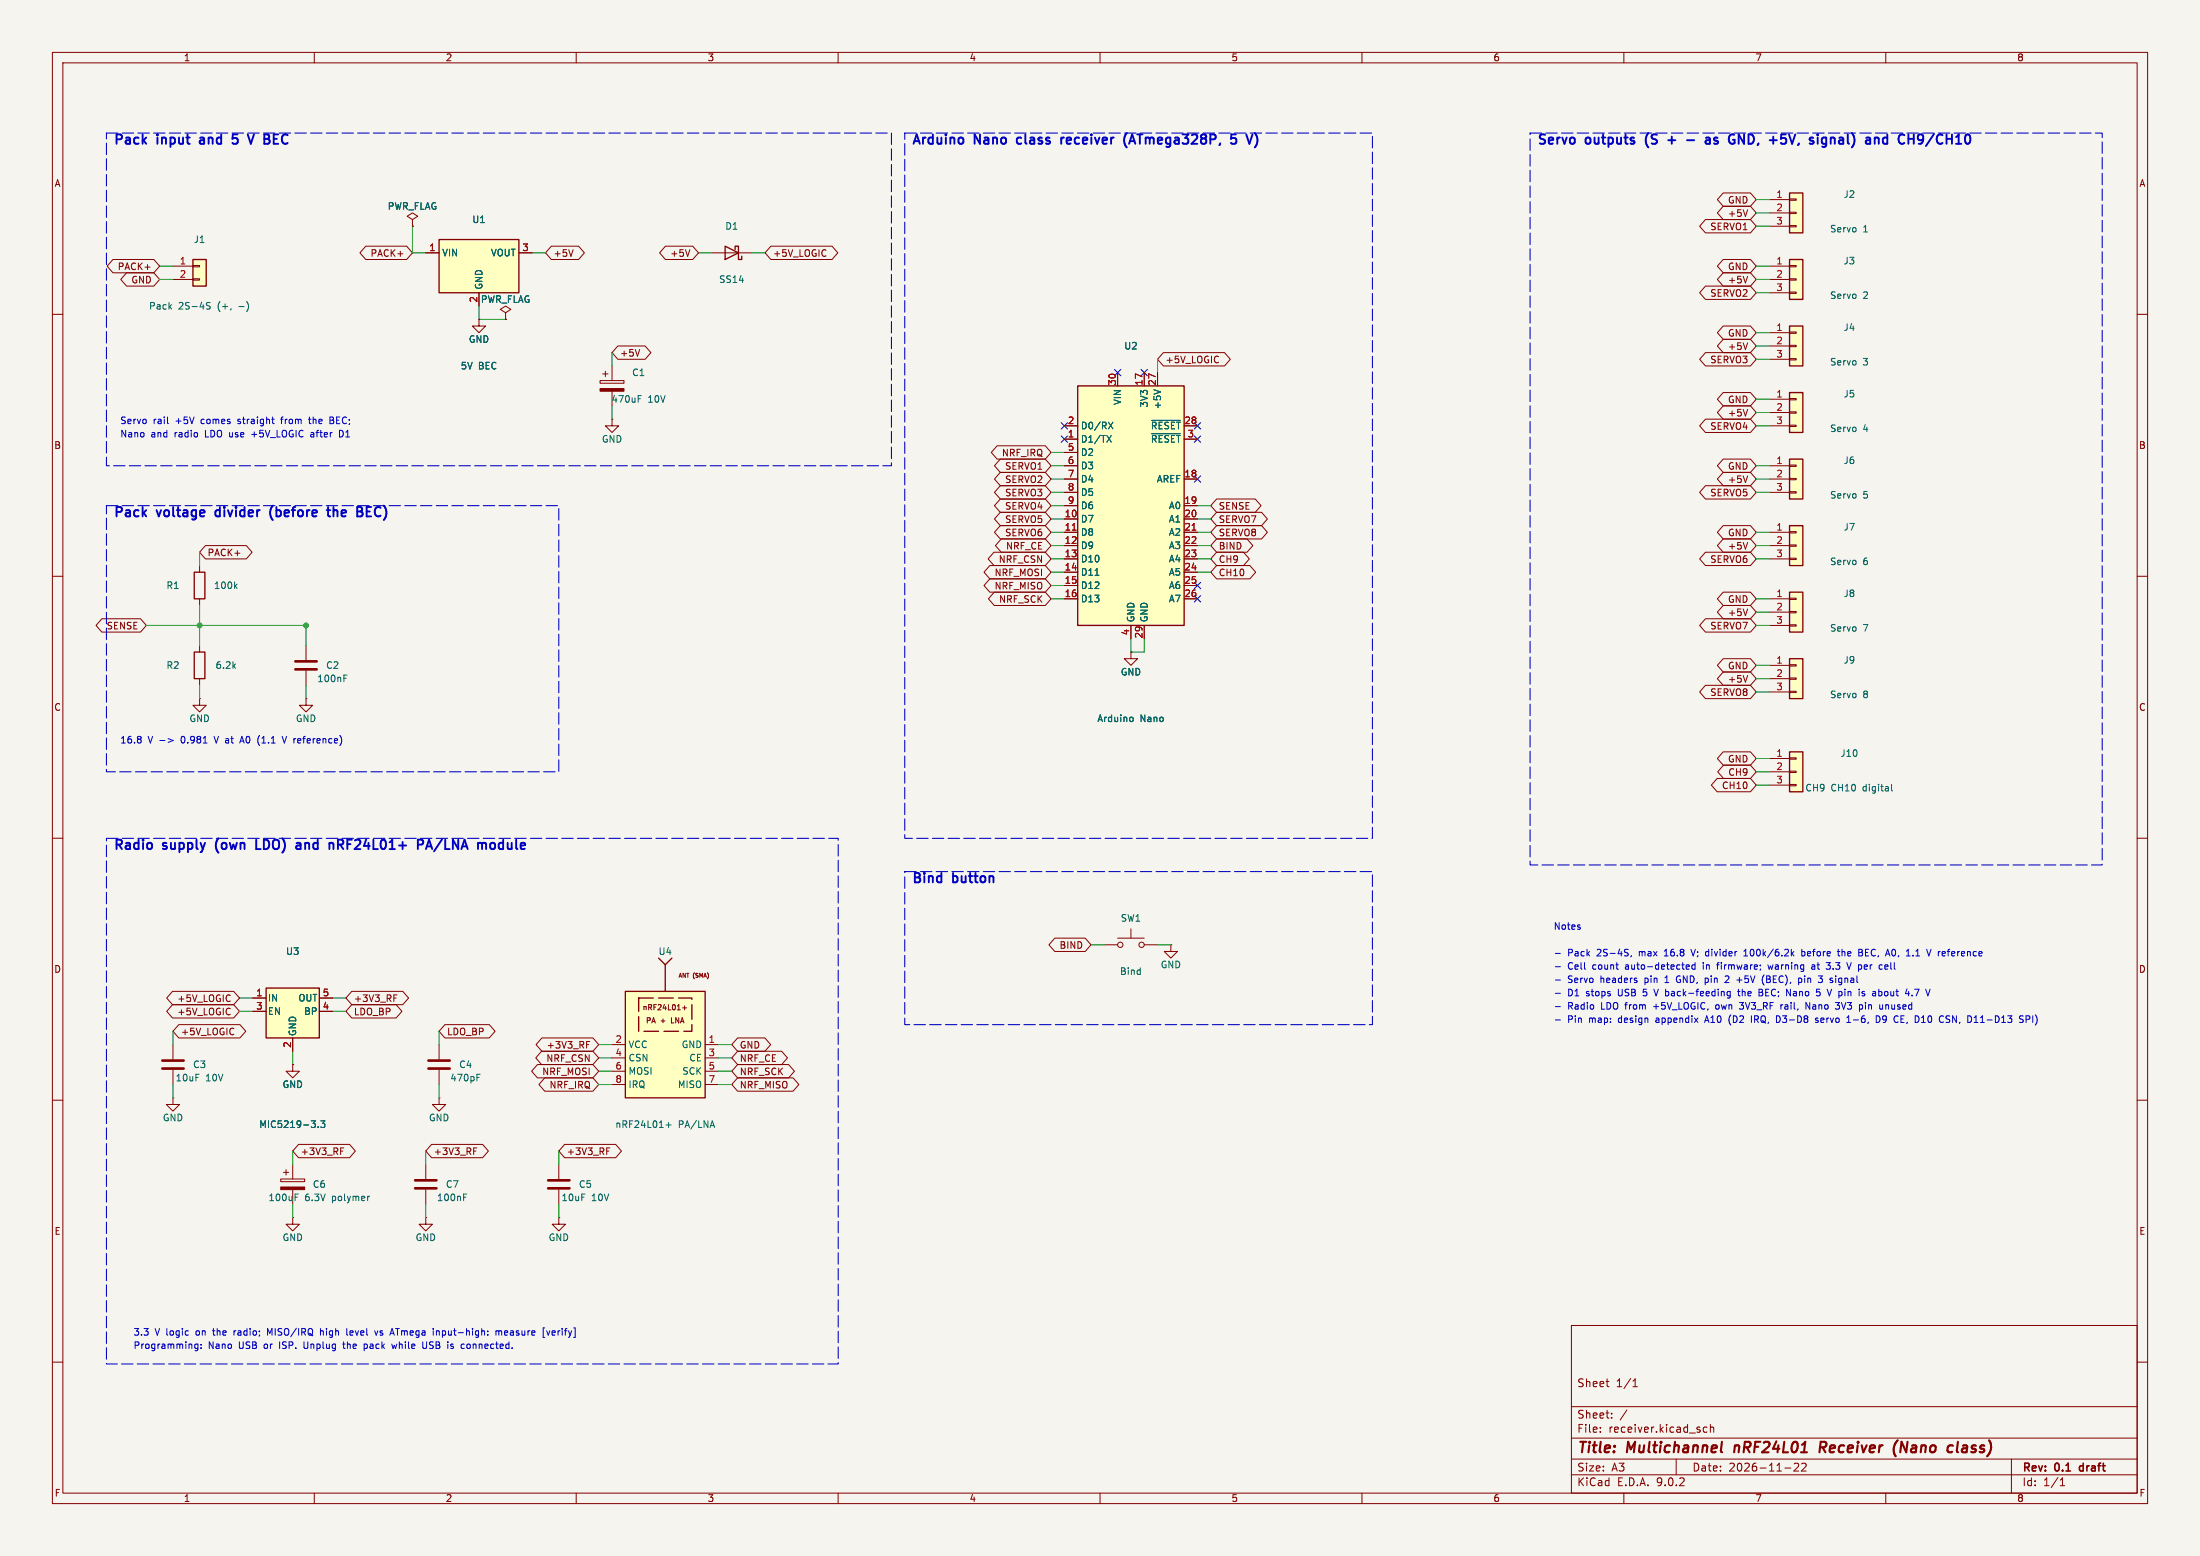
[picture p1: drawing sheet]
<svg xmlns="http://www.w3.org/2000/svg" width="420mm" height="297mm" viewBox="0 0 420 297" stroke-linecap="round" stroke-linejoin="round" font-family="sans-serif">
<path d="M0 0h420v297h-420z" fill="#f5f4ef" stroke="#f5f4ef" stroke-width=".19"/>
<g fill="none" stroke="#840000" stroke-width=".19">
<path d="M10 10h400v277h-400zM12 12h396v273h-396zM60 10v2M110 10v2M160 10v2M210 10v2M260 10v2M310 10v2M360 10v2M78.7 41.9l1.1-.6-1.1-.7-1 .7 1 .6v1.3M78.7 43.2h.1M10 60h2"/>
<path d="M408 60h2M116.8 80v1.3h1.3l-1.3 1.3-1.2-1.3h1.2M116.8 80h.1M10 110h2M408 110h2M10 160h2M408 160h2M10 210h2M408 210h2M300 253h108v32h-108zM10 260h2M300 278.5h108"/>
<path d="M300 274.5h108M300 268.5h108M305.5 273.2v.2M305.5 272.5v.1M306.6 263.7h.6M307 264.7h.2M307.7 270.5v.2M307.7 269.8v.1M310.6 269.1l-1.3 1.9M311.7 264.7h.9M311.7 263.6l.5-.4v1.5M320 278.5v3"/>
<path d="M325.9 272.5l-.5-.1-.2 .3 .1 .6h.6M326.5 272.5l.2-.1 .4 .1 .1 .9M326.5 271.9v1.5M342.5 279.4l.6-.1 .2 .1 .1 .3-1 1.1h1M343.9 279.4l.6-.1 .2 .1 .1 .3-.9 1.1h.9M384 278.5v6.5M408 260h2M60 285v2M110 285v2M160 285v2M210 285v2M260 285v2"/>
<path d="M300 281.5h108M310 285v2M340.7 280.2h1.2M360 285v2M393.3 283.6h.9M393.3 282.5l.4-.4v1.5"/>
</g>
<path d="M397 279.9v.7" fill="none" stroke="#840000" stroke-width=".3"/>
<path d="M331.2 275.9l-.2 1.3M347.9 276.3l.6 .9M348.3 275.2h-.7l-.3 2M348.4 276.2l-.9 .1M361.8 277.9l.1 .1M362.3 274.9l-.5 .6M362.8 277.2l.2-2 .9 2M373.8 275.2l-.2 1.7 .2 .3" fill="none" stroke="#840000" stroke-width=".4"/>
<path d="M83.8 45.7h15.3v10.2h-15.3z" fill="#ffffc2"/>
<path d="M83.8 45.7h15.3v10.2h-15.3zM37.1 124.5h2v5h-2z" fill="none" stroke="#840000" stroke-width=".25"/>
<g fill="none" stroke="#840000" stroke-width=".19">
<path d="M81.3 48.3h2.5M91.4 55.9v2.5M96.5 59.7l1-.6-1-.7-1 .7 1 .6v1.3M99.1 48.3h2.5M91.4 61v1.2h1.3l-1.3 1.3-1.2-1.3h1.2M91.4 61h.1M96.5 61h.1M114.6 72.6h4.5v.6h-4.5zM115.1 71.4h1M115.6 70.9v1M116.8 69.9v2.7M116.8 74.7v2.8"/>
<path d="M38.1 133.4v1.2h1.3l-1.3 1.3-1.3-1.3h1.3M38.1 133.4h.1M38.1 123.2v1.3M38.1 129.5v1.3M58.4 133.4v1.2h1.3l-1.3 1.3-1.3-1.3h1.3M58.4 133.4h.1M58.4 123.2v2.8M58.4 128v2.8"/>
</g>
<path d="M56.4 126.2h4.1M56.4 127.8h4.1" fill="none" stroke="#840000" stroke-width=".51"/>
<path d="M121.8 76.1h.5M121.8 75.5h.6M65.6 129.5h.5M65.6 128.8h.7" fill="none" stroke="#006464" stroke-width=".19"/>
<path d="M114.6 74.2h4.5v.5h-4.5z" fill="#840000" stroke="#840000" stroke-width=".19"/>
<path d="M341.6 125.7h2.6v7.7h-2.6z" fill="#ffffc2"/>
<path d="M341.6 125.7h2.6v7.7h-2.6z" fill="none" stroke="#840000" stroke-width=".25"/>
<path d="M337.8 127h3.8M337.8 129.5h3.8M337.8 132.1h3.8M341.6 126.9h1.3v.2h-1.3zM341.6 129.4h1.3v.3h-1.3zM341.6 132h1.3v.2h-1.3z" fill="none" stroke="#840000" stroke-width=".19"/>
<path d="M341.6 100.3h2.6v7.7h-2.6z" fill="#ffffc2"/>
<path d="M341.6 100.3h2.6v7.7h-2.6z" fill="none" stroke="#840000" stroke-width=".25"/>
<path d="M337.8 101.6h3.8M337.8 104.1h3.8M337.8 106.7h3.8M341.6 101.5h1.3v.2h-1.3zM341.6 104h1.3v.3h-1.3zM341.6 106.6h1.3v.2h-1.3z" fill="none" stroke="#840000" stroke-width=".19"/>
<path d="M341.6 113h2.6v7.7h-2.6z" fill="#ffffc2"/>
<path d="M341.6 113h2.6v7.7h-2.6z" fill="none" stroke="#840000" stroke-width=".25"/>
<path d="M337.8 114.3h3.8M337.8 116.8h3.8M337.8 119.4h3.8M341.6 114.2h1.3v.2h-1.3zM341.6 116.7h1.3v.3h-1.3zM341.6 119.3h1.3v.2h-1.3z" fill="none" stroke="#840000" stroke-width=".19"/>
<path d="M341.6 87.6h2.6v7.7h-2.6z" fill="#ffffc2"/>
<path d="M341.6 87.6h2.6v7.7h-2.6z" fill="none" stroke="#840000" stroke-width=".25"/>
<path d="M337.8 88.9h3.8M337.8 91.4h3.8M337.8 94h3.8M341.6 88.8h1.3v.2h-1.3zM341.6 91.3h1.3v.3h-1.3zM341.6 93.9h1.3v.2h-1.3z" fill="none" stroke="#840000" stroke-width=".19"/>
<path d="M341.6 74.9h2.6v7.7h-2.6z" fill="#ffffc2"/>
<path d="M341.6 74.9h2.6v7.7h-2.6z" fill="none" stroke="#840000" stroke-width=".25"/>
<path d="M337.8 76.2h3.8M337.8 78.7h3.8M341.6 76.1h1.3v.2h-1.3zM341.6 78.6h1.3v.3h-1.3zM337.8 81.3h3.8M341.6 81.2h1.3v.2h-1.3z" fill="none" stroke="#840000" stroke-width=".19"/>
<path d="M341.6 143.5h2.6v7.6h-2.6z" fill="#ffffc2"/>
<path d="M341.6 143.5h2.6v7.6h-2.6z" fill="none" stroke="#840000" stroke-width=".25"/>
<path d="M337.8 144.8h3.8M337.8 147.3h3.8M337.8 149.9h3.8M341.6 144.7h1.3v.2h-1.3zM341.6 147.2h1.3v.2h-1.3zM341.6 149.7h1.3v.3h-1.3z" fill="none" stroke="#840000" stroke-width=".19"/>
<path d="M361.1 149.7v1.1l.2 .2" fill="none" stroke="#006464" stroke-width=".19"/>
<path d="M205.7 73.7h20.4v45.7h-20.4z" fill="#ffffc2"/>
<path d="M205.7 73.7h20.4v45.7h-20.4z" fill="none" stroke="#840000" stroke-width=".25"/>
<g fill="none" stroke="#840000" stroke-width=".19">
<path d="M213.4 71.1v2.6M218.4 71.1v2.6M221 71.1v2.6M203.2 81.3h2.5M203.2 83.8h2.5M203.2 86.4h2.5M203.2 88.9h2.5M203.2 91.4h2.5M203.2 94h2.5M203.2 96.5h2.5M203.2 99.1h2.5M226.1 81.3h2.5"/>
<path d="M226.1 83.8h2.5M226.1 91.4h2.5M226.1 96.5h2.5M226.1 99.1h2.5M203.2 101.6h2.5M203.2 104.1h2.5M203.2 106.7h2.5M203.2 109.2h2.5M203.2 111.8h2.5M203.2 114.3h2.5M215.9 119.4v2.5M218.4 119.4v2.5"/>
<path d="M226.1 101.6h2.5M226.1 104.1h2.5M226.1 106.7h2.5M226.1 109.2h2.5M226.1 111.8h2.5M226.1 114.3h2.5M215.9 124.5v1.2h1.3l-1.3 1.3-1.3-1.3h1.3M215.9 124.5h.1"/>
</g>
<path d="M220.3 74.4l1.3 .4M211.3 83.1l.9 1.3M211.6 80.6l.9 1.3M212.2 83.1l-.9 1.3M212.5 80.6l-.9 1.3M219.8 80.2h5.5M219.8 82.8h5.5M209.1 109.8h.7M215.9 136.9l.3 .1 .1 .1v.5l-.4 .1" fill="none" stroke="#006464" stroke-width=".19"/>
<path d="M204.7 101.2h.7M227.6 101.2h.7" fill="none" stroke="#a90000" stroke-width=".19"/>
<path d="M341.6 36.8h2.6v7.7h-2.6z" fill="#ffffc2"/>
<path d="M341.6 36.8h2.6v7.7h-2.6z" fill="none" stroke="#840000" stroke-width=".25"/>
<path d="M337.8 38.1h3.8M341.6 38h1.3v.2h-1.3zM337.8 40.6h3.8M337.8 43.2h3.8M341.6 40.5h1.3v.3h-1.3zM341.6 43.1h1.3v.2h-1.3z" fill="none" stroke="#840000" stroke-width=".19"/>
<path d="M341.6 62.2h2.6v7.7h-2.6z" fill="#ffffc2"/>
<path d="M341.6 62.2h2.6v7.7h-2.6z" fill="none" stroke="#840000" stroke-width=".25"/>
<path d="M337.8 63.5h3.8M337.8 66h3.8M337.8 68.6h3.8M341.6 63.4h1.3v.2h-1.3zM341.6 65.9h1.3v.3h-1.3zM341.6 68.5h1.3v.2h-1.3z" fill="none" stroke="#840000" stroke-width=".19"/>
<path d="M341.6 49.5h2.6v7.7h-2.6z" fill="#ffffc2"/>
<path d="M138.4 47l2.6 1.3-2.6 1.2zM140.3 47.6v-.6h.7v2.5h.6v-.6M341.6 49.5h2.6v7.7h-2.6zM37.1 109.2h2v5.1h-2z" fill="none" stroke="#840000" stroke-width=".25"/>
<g fill="none" stroke="#840000" stroke-width=".19">
<path d="M135.9 48.3h7.6M337.8 50.8h3.8M337.8 53.3h3.8M337.8 55.9h3.8M341.6 50.7h1.3v.2h-1.3zM341.6 53.2h1.3v.3h-1.3zM341.6 55.8h1.3v.2h-1.3zM38.1 108v1.2M38.1 114.3v1.3M213.4 179.1h5M215.9 177.3v1.8M33 199.4v2.8"/>
<path d="M210.8 180.3h2.6M218.4 180.3h2.6M223.5 180.3v1.3h1.3l-1.3 1.3-1.3-1.3h1.3M223.5 180.3h.1M33 209.6v1.2h1.3l-1.3 1.3-1.3-1.3h1.3M33 209.6h.1M33 204.2v2.8M83.8 209.6v1.2h1.3l-1.3 1.3-1.3-1.3h1.3M83.8 209.6h.1"/>
<circle cx="213.9" cy="180.3" r=".51"/>
<circle cx="217.9" cy="180.3" r=".51"/>
</g>
<path d="M31 202.4h4.1M31 204h4.1" fill="none" stroke="#840000" stroke-width=".51"/>
<path d="M44.9 111.9l.4 .4M45.3 111.5l-.5 .5" fill="none" stroke="#006464" stroke-width=".19"/>
<path d="M50.8 188.6h10.2v9.5h-10.2z" fill="#ffffc2"/>
<path d="M50.8 188.6h10.2v9.5h-10.2z" fill="none" stroke="#840000" stroke-width=".25"/>
<path d="M48.3 190.5h2.5M48.3 193h2.5M55.9 198.1v2.6M61 190.5h2.5M61 193h2.5" fill="none" stroke="#840000" stroke-width=".19"/>
<path d="M59.4 213.9h.8l-.4 .5M60.1 214.5v.6M60.7 215.1v.1M61.2 213.9h.8l-.4 .5 .4 .1v.6l-.2 .1-.6-.1" fill="none" stroke="#006464" stroke-width=".19"/>
<path d="M119.4 189.2h15.2v20.4h-15.2z" fill="#ffffc2"/>
<path d="M119.4 189.2h15.2v20.4h-15.2zM125.7 182.9l1.3 1.3 1.3-1.3M127 184.2v5" fill="none" stroke="#840000" stroke-width=".25"/>
<path d="M121.9 190.5h10.2v6.4h-10.2z" fill="none" stroke="#840000" stroke-width=".25" stroke-dasharray="2.8 1"/>
<path d="M116.8 199.4h2.6M130.3 192.4h.8M130.7 192v.8M134.6 199.4h2.6M116.8 201.9h2.6M116.8 204.5h2.6M116.8 207h2.6M134.6 201.9h2.6M134.6 204.5h2.6M134.6 207h2.6M106.7 232.4v1.3h1.2l-1.2 1.2-1.3-1.2h1.3M106.7 232.4h.1" fill="none" stroke="#840000" stroke-width=".19"/>
<path d="M127.2 214.7h.9M127.6 214.2v1M136 213.9l.4 1.3" fill="none" stroke="#006464" stroke-width=".19"/>
<path d="M36.8 49.5h2.6v5.1h-2.6z" fill="#ffffc2"/>
<path d="M36.8 49.5h2.6v5.1h-2.6z" fill="none" stroke="#840000" stroke-width=".25"/>
<g fill="none" stroke="#840000" stroke-width=".19">
<path d="M329 39.4h5.2l1.1 1.2-1.1 1.3h-5.2l-1.1-1.3zM329 36.8h5.2l1.1 1.3-1.1 1.3h-5.2l-1.1-1.3zM21.6 49.5h7.8l1.1 1.3-1.1 1.3h-7.8l-1.1-1.3zM24.2 52.1h5.2l1.1 1.2-1.1 1.3h-5.2l-1.1-1.3zM33 50.8h3.8M33 53.3h3.8M36.8 50.7h1.3v.2h-1.3zM36.8 53.2h1.3v.3h-1.3zM69.8 47h7.8l1.1 1.3-1.1 1.2h-7.8l-1.1-1.2zM78.7 43.2h.1M81.3 48.3h2.5M91.4 55.9v2.5"/>
<path d="M99.1 48.3h2.5M105.3 47h5.2l1.1 1.3-1.1 1.2h-5.2l-1.2-1.2zM109.4 47.7l-.4 1.2M127 47h5.2l1.1 1.3-1.1 1.2h-5.2l-1.1-1.2zM131.7 47.7l-.4 1.2M147.2 47h11.6l1.1 1.3-1.1 1.2h-11.6l-1.2-1.2zM325.6 54.6h8.6l1.1 1.3-1.1 1.3h-8.6l-1.1-1.3zM325.6 41.9h8.6l1.1 1.3-1.1 1.3h-8.6l-1.1-1.3zM329 52.1h5.2l1.1 1.2-1.1 1.3h-5.2l-1.1-1.3zM329 49.5h5.2l1.1 1.3-1.1 1.3h-5.2l-1.1-1.3zM333.6 52.7l-.4 1.3M333.6 40l-.4 1.3"/>
<path d="M91.4 61h.1M96.5 61h.1M118 66h5.2l1.1 1.3-1.1 1.3h-5.2l-1.2-1.3zM122.1 66.7l-.4 1.3M213.4 71.1v2.6M218.4 71.1v2.6M221 71.1v2.6M222.1 67.3h11.7l1.1 1.3-1.1 1.3h-11.7l-1.1-1.3zM325.6 67.3h8.6l1.1 1.3-1.1 1.3h-8.6l-1.1-1.3zM329 77.5h5.2l1.1 1.2-1.1 1.3h-5.2l-1.1-1.3zM329 74.9h5.2l1.1 1.3-1.1 1.3h-5.2l-1.1-1.3zM329 64.8h5.2l1.1 1.2-1.1 1.3h-5.2l-1.1-1.3z"/>
<path d="M329 62.2h5.2l1.1 1.3-1.1 1.3h-5.2l-1.1-1.3zM333.6 78.1l-.4 1.3M333.6 65.4l-.4 1.3M190.4 85.1h9.1l1.2 1.3-1.2 1.2h-9.1l-1.2-1.2zM191 90.2h8.5l1.2 1.2-1.2 1.3h-8.5l-1.2-1.3zM191 97.8h8.5l1.2 1.3-1.2 1.2h-8.5l-1.2-1.2zM191 92.7h8.5l1.2 1.3-1.2 1.3h-8.5l-1.2-1.3zM191 95.2h8.5l1.2 1.3-1.2 1.3h-8.5l-1.2-1.3zM191 87.6h8.5l1.2 1.3-1.2 1.3h-8.5l-1.2-1.3zM203.2 81.3h2.5M203.2 83.8h2.5M203.2 86.4h2.5"/>
<path d="M203.2 88.9h2.5M203.2 91.4h2.5M203.2 94h2.5M203.2 96.5h2.5M203.2 99.1h2.5M226.1 81.3h2.5M226.1 83.8h2.5M226.1 91.4h2.5M226.1 96.5h2.5M226.1 99.1h2.5M232.3 97.8h8.5l1.2 1.3-1.2 1.2h-8.5l-1.2-1.2zM232.3 95.2h7.3l1.1 1.3-1.1 1.3h-7.3l-1.2-1.3z"/>
<path d="M325.6 80h8.6l1.1 1.3-1.1 1.3h-8.6l-1.1-1.3zM325.6 92.7h8.6l1.1 1.3-1.1 1.3h-8.6l-1.1-1.3zM329 87.6h5.2l1.1 1.3-1.1 1.3h-5.2l-1.1-1.3zM329 90.2h5.2l1.1 1.2-1.1 1.3h-5.2l-1.1-1.3zM333.6 90.8l-.4 1.3M19.4 118.1h7.4l1.1 1.3-1.1 1.3h-7.4l-1.1-1.3zM39.2 104.1h7.8l1.1 1.3-1.1 1.3h-7.8l-1.1-1.3zM189 110.5h10.5l1.2 1.3-1.2 1.2h-10.5l-1.1-1.2zM189 107.9h10.5l1.2 1.3-1.2 1.3h-10.5l-1.1-1.3zM189.7 105.4h9.8l1.2 1.3-1.2 1.3h-9.8l-1.1-1.3zM189.8 113h9.7l1.2 1.3-1.2 1.3h-9.7l-1.1-1.3zM191 100.3h8.5l1.2 1.3-1.2 1.3h-8.5l-1.2-1.3z"/>
<path d="M191.1 102.9h8.4l1.2 1.2-1.2 1.3h-8.4l-1.1-1.3zM203.2 101.6h2.5M203.2 104.1h2.5M203.2 106.7h2.5M203.2 109.2h2.5M203.2 111.8h2.5M203.2 114.3h2.5M215.9 119.4v2.5M218.4 119.4v2.5M226.1 101.6h2.5M226.1 104.1h2.5M226.1 106.7h2.5"/>
<path d="M226.1 109.2h2.5M226.1 111.8h2.5M226.1 114.3h2.5M232.3 107.9h6.3l1.1 1.3-1.1 1.3h-6.3l-1.2-1.3zM232.3 105.4h5.1l1.1 1.3-1.1 1.3h-5.1l-1.2-1.3zM232.3 102.9h5.8l1.1 1.2-1.1 1.3h-5.8l-1.2-1.3zM232.3 100.3h8.5l1.2 1.3-1.2 1.3h-8.5l-1.2-1.3zM325.6 105.4h8.6l1.1 1.3-1.1 1.3h-8.6l-1.1-1.3zM325.6 118.1h8.6l1.1 1.3-1.1 1.3h-8.6l-1.1-1.3zM329 100.3h5.2l1.1 1.3-1.1 1.3h-5.2l-1.1-1.3zM329 115.6h5.2l1.1 1.2-1.1 1.3h-5.2l-1.1-1.3zM329 113h5.2l1.1 1.3-1.1 1.3h-5.2l-1.1-1.3z"/>
<path d="M329 102.9h5.2l1.1 1.2-1.1 1.3h-5.2l-1.1-1.3zM333.6 116.2l-.4 1.3M333.6 103.5l-.4 1.3M215.9 124.5h.1M325.6 130.8h8.6l1.1 1.3-1.1 1.3h-8.6l-1.1-1.3zM329 128.3h5.2l1.1 1.2-1.1 1.3h-5.2l-1.1-1.3zM329 125.7h5.2l1.1 1.3-1.1 1.3h-5.2l-1.1-1.3zM333.6 128.9l-.4 1.3M327.8 148.6h6.4l1.1 1.3-1.1 1.2h-6.4l-1.1-1.2zM329 143.5h5.2l1.1 1.3-1.1 1.3h-5.2l-1.1-1.3zM329 146h5.2l1.1 1.3-1.1 1.3h-5.2l-1.1-1.3zM201.4 179.1h5.8l1.1 1.2-1.1 1.3h-5.8l-1.2-1.3z"/>
<path d="M32.9 191.8h11.7l1.1 1.2-1.1 1.3h-11.7l-1.1-1.3zM32.9 189.2h11.7l1.1 1.3-1.1 1.3h-11.7l-1.1-1.3zM34.1 195.6h11.7l1.1 1.3-1.1 1.2h-11.7l-1.1-1.2zM48.3 190.5h2.5M48.3 193h2.5M55.9 198.1v2.6M61 190.5h2.5M61 193h2.5M67.2 191.8h8.4l1.1 1.2-1.1 1.3h-8.4l-1.2-1.3zM67.2 189.2h9.7l1.1 1.3-1.1 1.3h-9.7l-1.2-1.3zM75.2 190.5h.4M75.2 189.9h.6"/>
<path d="M83.8 199.4v2.8M84.9 195.6h8.5l1.1 1.3-1.1 1.2h-8.5l-1.1-1.2zM103.4 198.1h9.8l1.1 1.3-1.1 1.3h-9.8l-1.1-1.3zM112 199.4h.4M112 198.8h.6M140.8 198.1h5.2l1.1 1.3-1.1 1.3h-5.2l-1.1-1.3zM55.9 203.2v1.3h1.2l-1.2 1.2-1.3-1.2h1.3M55.9 203.2h.1M57 218.4h9.7l1.1 1.3-1.1 1.3h-9.7l-1.1-1.3zM65 219.7h.5M65 219.1h.6M82.4 218.4h9.7l1.1 1.3-1.1 1.3h-9.7l-1.1-1.3z"/>
<path d="M83.8 204.2v2.8M90.4 219.7h.5M90.4 219.1h.6M102.6 203.2h10.6l1.1 1.3-1.1 1.2h-10.6l-1.1-1.2zM103.4 200.7h9.8l1.1 1.2-1.1 1.3h-9.8l-1.1-1.3zM104 205.7h9.2l1.1 1.3-1.1 1.3h-9.2l-1.1-1.3zM107.8 218.4h9.7l1.1 1.3-1.1 1.3h-9.7l-1.1-1.3zM115.8 219.7h.5M115.8 219.1h.6M140.8 205.7h10.6l1.1 1.3-1.1 1.3h-10.6l-1.1-1.3zM140.8 203.2h9.8l1.1 1.3-1.1 1.2h-9.8l-1.1-1.2zM140.8 200.7h8.4l1.1 1.2-1.1 1.3h-8.4l-1.1-1.3z"/>
<path d="M53.6 225h4.6v.6h-4.6zM54.1 223.8h1M54.6 223.3v1M55.9 232.4v1.3h1.2l-1.2 1.2-1.3-1.2h1.3M55.9 232.4h.1M55.9 222.2v2.8M55.9 227.1v2.8M81.3 232.4v1.3h1.2l-1.2 1.2-1.3-1.2h1.3M81.3 232.4h.1M81.3 222.2v2.8M81.3 227.1v2.8M106.7 222.2v2.8"/>
<path d="M106.7 227.1v2.8"/>
</g>
<g fill="none" stroke="#006464" stroke-width=".19">
<path d="M39.5 58.2l.5 .3 .1 .3-.2 .2-.5-.1M40.1 57.8l-.5-.1-.1 .2M220.3 74.4l1.3 .4M211.3 83.1l.9 1.3M211.6 80.6l.9 1.3M212.2 83.1l-.9 1.3M212.5 80.6l-.9 1.3M219.8 80.2h5.5M219.8 82.8h5.5M209.1 109.8h.7M215.9 136.9l.3 .1 .1 .1v.5l-.4 .1M59.4 213.9h.8l-.4 .5"/>
<path d="M60.1 214.5v.6M60.7 215.1v.1M61.2 213.9h.8l-.4 .5 .4 .1v.6l-.2 .1-.6-.1M91 205.7h.5M91 205h.7M56.3 228.5h.5M56.3 227.9h.6M70.5 228.3l-.2 .1M88.5 228.5h.4M88.5 227.9h.6"/>
</g>
<path d="M81.8 202.4h4.1M81.8 204h4.1M79.2 225.3h4.1M79.2 226.8h4.1M104.6 225.3h4.1M104.6 226.8h4.1" fill="none" stroke="#840000" stroke-width=".51"/>
<path d="M53.6 226.6h4.6v.5h-4.6z" fill="#840000" stroke="#840000" stroke-width=".19"/>
<g fill="none" stroke="#009600" stroke-width=".19">
<path d="M335.3 38.1h2.5M30.5 50.8h2.5M30.5 53.3h2.5M78.7 43.2v5.1h2.6M91.4 58.4v2.6h5.1M101.6 48.3h2.5M133.3 48.3h2.6M143.5 48.3h2.5M335.3 50.8h2.5M335.3 53.3h2.5M335.3 43.2h2.5M335.3 55.9h2.5"/>
<path d="M335.3 40.6h2.5M116.8 67.3v2.6M116.8 77.5v2.5M221 68.6v2.5M335.3 76.2h2.5M335.3 78.7h2.5M335.3 68.6h2.5M335.3 66h2.5M335.3 63.5h2.5M200.7 88.9h2.5M200.7 99.1h2.5M200.7 96.5h2.5"/>
<path d="M200.7 91.4h2.5M200.7 94h2.5M200.7 86.4h2.5M228.6 99.1h2.5M228.6 96.5h2.5M335.3 88.9h2.5M335.3 91.4h2.5M335.3 94h2.5M335.3 81.3h2.5M27.9 119.4h30.5v3.8M38.1 105.4v2.6M38.1 115.6v7.6"/>
<path d="M200.7 109.2h2.5M200.7 114.3h2.5M200.7 101.6h2.5M200.7 104.1h2.5M200.7 106.7h2.5M200.7 111.8h2.5M228.6 109.2h2.5M228.6 101.6h2.5M228.6 104.1h2.5M228.6 106.7h2.5M335.3 114.3h2.5M335.3 101.6h2.5"/>
<path d="M335.3 104.1h2.5M335.3 106.7h2.5M335.3 119.4h2.5M335.3 116.8h2.5M38.1 130.8v2.6M58.4 130.8v2.6M215.9 121.9v2.6h2.5v-2.6M335.3 132.1h2.5M335.3 129.5h2.5M335.3 127h2.5M335.3 149.9h2.5M335.3 147.3h2.5"/>
<path d="M335.3 144.8h2.5M33 196.9v2.5M45.7 193h2.6M45.7 190.5h2.6M63.5 193h2.5M63.5 190.5h2.5M83.8 196.9v2.5M114.3 199.4h2.5M137.2 199.4h2.5M208.3 180.3h2.5M221 180.3h2.5M33 207v2.6"/>
<path d="M55.9 200.7v2.5M55.9 219.7v2.5M81.3 219.7v2.5M83.8 207v2.6M106.7 219.7v2.5M114.3 204.5h2.5M114.3 207h2.5M114.3 201.9h2.5M137.2 204.5h2.5M137.2 207h2.5M137.2 201.9h2.5M55.9 229.9v2.5"/>
<path d="M81.3 229.9v2.5M106.7 229.9v2.5"/>
</g>
<g fill="none" stroke="#000084" stroke-width=".19">
<path d="M212.8 70.5l1.2 1.2M214 70.5l-1.2 1.2M217.8 70.5l1.2 1.2M219 70.5l-1.2 1.2M202.6 83.2l1.2 1.2M202.6 80.7l1.2 1.2M203.8 83.2l-1.2 1.2M203.8 80.7l-1.2 1.2M228 80.7l1.2 1.2M228 83.2l1.2 1.2M228 90.8l1.2 1.2M229.2 80.7l-1.2 1.2"/>
<path d="M229.2 83.2l-1.2 1.2M229.2 90.8l-1.2 1.2M228 111.2l1.2 1.2M228 113.7l1.2 1.2M229.2 111.2l-1.2 1.2M229.2 113.7l-1.2 1.2"/>
</g>
<g fill="none" stroke="#0000c2" stroke-width=".19">
<path d="M53.8 79.7l-.1 1.2M59.1 79.6v1.1l.3 .2M63.5 79.7l-.5-.1v1.3l.6-.1M32 80.8l.2 .1M48.1 82.9h.9M51.9 80h.5M52.2 80.9h.2M53.6 80h.4M58.9 80h.5M59.7 82.6h-.3M59.8 82.9h-.3l-.2 .2 .1 .2 .4 .1M63 80.2h.4"/>
<path d="M63.4 80.2l.2 .1M63.5 80.1l-.1 .1M65.4 82.3l-.6-.2v1.3l.6-.2M26.8 140.6l.2 .2-.2 .2M26.8 141.2l.2 .1-.2 .5M32.1 141l1 .3-1 .4M40.9 140.6l.4 1.2M45.9 141.5h.6M46.2 140.6l-.4 1.2M49.4 142.1l.2 .2M49.6 140.4l-.2 .2M53.9 140.6l.4 1.2 .4-1.2"/>
<path d="M301.6 177v.3M296.9 182h1M296.9 184.5h1M296.9 187.1h1M296.9 189.6h1M296.9 192.1h1M296.9 194.7h1M311.4 182.4l-.1 .2M315.7 188.8l.5 1.3M317.7 182.5h.8M317.8 181.5l-.1 .1M317.8 187.5h.8"/>
<path d="M318 186.6h-.2M320.3 186.3l-.3 .5 .3 .7M321.9 184.6l.6-.1-.1-.3h-.3l-.2 .1 .1 .6h.4M322.8 181.2l.4 1.3M323.6 184.2h-.4l-.2 .2 .1 .5h.5M323.6 183.7v1.3M325.5 194.8h.6M325.8 193.9l-.4 1.3M327.6 191.8l-.1 .2 .1 .6M327.7 184.2h.5M327.9 183.8v1.2M329.9 186.3h-.4l-.2 .1"/>
<path d="M330 186.8l-.7 .7h.8M330.3 189.2v1.1l-.2 .2-.3-.1M330.3 189.3l-.4-.1-.2 .3 .1 .5h.5M330.4 193.7a1.46 1.46 0 0 0 0 2M331.6 187.1h.9M331.7 189.2h.5M331.9 188.8v1.1l.3 .2M332.1 186.6v.9M332.1 191.4h.7l-.4 .4h.2M332.1 192.5l.5 .1M332.9 182.5h.7M332.9 181.6l.4-.4v1.3"/>
<path d="M334.4 193.9v1.3M335.8 188.8l.6 .1 .1 .3-.3 .2M335.8 189.4h.4M336.2 189.4l.3 .3v.3l-.7 .1M336.5 187.7l.3 .3M336.8 186.1l-.3 .4M337.3 186.9h.4M337.5 184.2l.2 .8 .3-.6M337.7 186.3h-.4v1.2h.4M339.4 193.9a.68 .68 0 0 1 .5 .6 .68 .68 0 0 1-.5 .7M340.3 191.8l-.3 .1M341.1 188.8l.7 1.3v-1.3"/>
<path d="M342.1 182l.4 .5M342.5 181.6l-.5 .5M343.5 186.7l.4 .1 .1 .1-.1 .5-.4 .1M344 181.7l.3-.1 .3 .3-.1 .5h-.5M344 181.2v1.3M344.5 186.3v.1M345.5 191.4v1.2l-.7-1.2v1.2M345.9 184.2h.5M346.5 184.5h-.5l-.2 .2 .2 .3 .5-.1M346.8 188.8h.6M347.1 194.4l-.3-.1-.2 .2v.2l.5 .1v.3h-.5M347.1 186.3h.8l-.4 .5"/>
<path d="M347.2 189.3l.3 .2v.3l-.3 .3M347.8 186.9v.5M348.6 183.7h.8l-.4 .5 .3 .1 .1 .2M349.4 184.8l-.2 .2h-.4M350.4 191.4h.8l-.5 .4 .4 .2 .1 .4-.3 .2h-.3M350.7 181.6h.5M350.9 181.2v1.1l.3 .2M351.7 181.2v1.3M351.8 181.6l-.1 .1M352.6 195.2h.7M353.4 183.7l-.4 1.3M355.3 181.2l.2 .2-.2 .4 .3 .2-.1 .3-.2 .2"/>
<path d="M355.9 189.7v.3M356.1 191.4v.1M358.2 193.9a.64 .64 0 0 1 .7 .6 .64 .64 0 0 1-.7 .7zM358.8 189.2l.4 .1 .1 .2-.1 .5-.4 .1M359.5 195.2h.3M359.6 193.9l-.2 .2v.3l.2 .3M360 191.8v.8M360.2 184.2l-.4 .1 .1 .6 .3 .1M360.4 191.8l-.4 .1M360.4 184.5l-.6 .1M361.5 181.2a.79 .79 0 0 0 0 1.3M362.9 194.5h.4"/>
<path d="M363.5 193.9h-.6v1.3h.6M365 190v.1M365.2 182.3v.2M365.5 188.8h.8l-.5 1.3M366.8 195.2h.8M367.1 194.1l.1-.2v1.3M371.6 194h.6M371.6 194.4l.6 .4M372.2 194.9l-.2 .3-.5-.1M376.9 195.2h.7M385.8 194.5l.3 .1 .1 .3-.2 .3h-.3M385.8 193.9l.4 .1"/>
<path d="M386.8 194.6l.6-.1 .1-.2v-.3l-.7-.1v1.3M37.8 256.5v1.1l-.3 .2h-.3M37.8 256.6l-.4-.1-.2 .3 .1 .5h.5M38.4 257.3v.1M38.4 256.6v.1M44.7 254v.9M44.9 254l-.2 .3M51.5 254.5l-.4-.9v1.3M58 256.1v1.1l.3 .2M61.2 253.6v1.3M61.2 254.1l.3-.1 .2 .2M65.4 256.5h.5"/>
<path d="M65.6 256.1v1.1l.3 .2M66.2 253.6v1.1l.2 .2M67 254l-.2 .2v.5l.2 .2M67.4 254.3l-.6 .1M69.5 256.6l.4-.1 .2 .2M69.5 256.5v1.3M70.1 257.3l-.2 .1-.4-.1M71.5 254l.3 .9 .3-.9M74.8 256.5l.2 .9 .3-.6 .2 .6 .3-.9M75.5 253.6h.7M80.7 256.1v1.1l.3 .2 .3-.1 .1-.1v-1.1M83.4 254.1h.4l.1 .8"/>
<path d="M86.2 257h.3l.1 .2-.4 .2M86.2 256.5l.3 .1M89.5 256.5l-.3 .1-.1 .2 .1 .5 .3 .1M94.7 254.1l.3-.1 .2 .2M94.7 254v.9M95.2 254.2l.2-.2 .3 .1 .1 .8M95.2 254.2v.7M104.4 254l.3 .9 .3-.9"/>
</g>
<g fill="none" stroke="#0000c2" stroke-width=".36">
<path d="M38.2 26.9v.5M44.4 27.3l.2 .2 .6-.1M45.3 25.7h-.8l-.1 .8 .2-.2 .6 .1M48.5 25.7l-.6 1.8M52.3 25.7h.8M52.3 27.5h.8M52.3 26.5h.6M194.2 26.4v.9M202.6 26.3v1.2M203.1 26.3h-.3l-.2 .3M215.1 25.4a2.06 2.06 0 0 0 0 2.7M215.7 26.9h.9"/>
<path d="M216.1 25.7l-.6 1.8M235.9 25.7h-.8l-.1 .8 .3-.2 .6 .1 .1 .3-.1 .6-.2 .2h-.4l-.3-.2M318.5 26.8h1.3M319.1 26.1v1.4M322.1 26.8h1.3M325.7 26.3h.6l.1 1.2M326.4 26.7l-.6 .1a.35 .35 0 0 0-.2 .3 .35 .35 0 0 0 .2 .4l.6-.1M327.2 27.4h.7M327.9 26.3h-.4l-.3 .2 .1 .3 .6 .1M331.9 25.7l1 1.8v-1.8M340.1 25.7h.8M340.7 26.3l.3 .4v.4l-.3 .4"/>
<path d="M348.1 26.3h.5M348.6 27.4l-.5 .1M348.6 26.3v1.4l-.1 .3-.5 .1M349.5 26.3v1.2M350 26.3l-.5 .1M359.4 27.1l.4 .4 .5-.1M360.3 26.3h-.5l-.4 .3M360.3 25.7v1.8M369.2 25.6l-1.5 2.3M41.2 97.5v.9M52.1 96.5a2.06 2.06 0 0 0 0 2.8M62.4 97.4h.7"/>
<path d="M62.6 96.8v1.5l.1 .2 .4 .1M63.7 96.8v1.8M64.2 97.4l-.5 .1M70 97.6h.6M70.9 96.8h-.9v1.8h.9M48.9 160.3v1.8h.9M57.3 161l.1 1.1M57.4 162l-.2 .1M57.4 161.3l-.2 .1M64.5 161.2h.7M64.9 161.2l.6 .9M65.2 160.3h-.7v1.8"/>
<path d="M79.8 160.3h.7l.3 .3-.2 .5-.8 .1M81.3 162.1l.6-1.8 .6 1.8M81.5 161.6h.8M93.6 161.2l.3-.3 .4 .1 .2 .2v.5l-.2 .3-.4 .1-.3-.4"/>
</g>
<path d="M20.3 25.4h149.9v63.5h-149.9zM172.7 25.4h89.3v134.6h-89.3zM292.1 25.4h109.2v139.7h-109.2zM20.3 96.5h86.4v50.8h-86.4zM20.3 160h139.7v100.3h-139.7zM172.7 166.4h89.3v29.2h-89.3z" fill="none" stroke="#0000c2" stroke-width=".2" stroke-dasharray="2.2 .8"/>
<path d="M204.7 101.2h.7M227.6 101.2h.7" fill="none" stroke="#a90000" stroke-width=".19"/>
<g fill="#009600" stroke="#009600" stroke-width=".19">
<circle cx="38.1" cy="119.4" r=".46"/>
<circle cx="58.4" cy="119.4" r=".46"/>
</g>
<g font-size="2.8" fill="#840000">
<text x="301" y="277.9">Title:</text>
<text x="310.6" y="277.9">Multichannel</text>
<text x="331.9" y="277.9">nRF24L01</text>
<text x="349" y="277.9">Receiver</text>
<text x="363.9" y="277.9">(Nano</text>
<text x="375.1" y="277.9">class)</text>
</g>
<g font-size="2.5" fill="#0000c2">
<text x="21.6" y="27.7">Pack</text>
<text x="30.1" y="27.7">input</text>
<text x="39" y="27.7">and</text>
<text x="46" y="27.7">5</text>
<text x="49.8" y="27.7">V</text>
<text x="53.4" y="27.7">BEC</text>
<text x="174" y="27.7">Arduino</text>
<text x="186.1" y="27.7">Nano</text>
<text x="195" y="27.7">class</text>
<text x="204.1" y="27.7">receiver</text>
<text x="216.8" y="27.7">(ATmega328P,</text>
<text x="238" y="27.7">5</text>
<text x="293.4" y="27.7">Servo</text>
<text x="302.8" y="27.7">outputs</text>
<text x="315" y="27.7">(S</text>
<text x="328.6" y="27.7">as</text>
<text x="333.8" y="27.7">GND,</text>
<text x="342.2" y="27.7">+5V,</text>
<text x="350.6" y="27.7">signal)</text>
<text x="362.1" y="27.7">and</text>
<text x="369.1" y="27.7">CH9/CH10</text>
<text x="21.6" y="98.8">Pack</text>
<text x="30.1" y="98.8">voltage</text>
<text x="42" y="98.8">divider</text>
<text x="53.1" y="98.8">(before</text>
<text x="64.8" y="98.8">the</text>
<text x="71.1" y="98.8">BEC)</text>
<text x="21.6" y="162.3">Radio</text>
<text x="31.2" y="162.3">supply</text>
<text x="42" y="162.3">(own</text>
<text x="50.4" y="162.3">LDO)</text>
<text x="58.8" y="162.3">and</text>
<text x="65.8" y="162.3">nRF24L01+</text>
<text x="83.4" y="162.3">PA/LNA</text>
<text x="95.6" y="162.3">module</text>
<text x="174" y="168.7">Bind</text>
<text x="182" y="168.7">button</text>
</g>
<g font-size="2.1" fill="#840000">
<text x="301" y="265">Sheet</text>
<text x="308.5" y="265">1/1</text>
<text x="301" y="273.7">File:</text>
<text x="301" y="271">Sheet:</text>
<text x="307.1" y="273.7">receiver.kicad_sch</text>
<text x="301" y="281.1">Size:</text>
<text x="307.6" y="281.1">A3</text>
<text x="323" y="281.1">Date:</text>
<text x="330" y="281.1">2026-11-22</text>
<text x="386" y="281.3">Rev:</text>
<text x="392.4" y="281.3">0.1</text>
<text x="397.7" y="281.3">draft</text>
<text x="301" y="283.9">KiCad</text>
<text x="308.7" y="283.9">E.D.A.</text>
<text x="316.3" y="283.9">9.0.2</text>
<text x="386" y="283.9">Id:</text>
<text x="390.1" y="283.9">1/1</text>
</g>
<g font-size="1.8" fill="#840000">
<text x="35" y="11.9">1</text>
<text x="85" y="11.9">2</text>
<text x="135" y="11.9">3</text>
<text x="185" y="11.9">4</text>
<text x="235" y="11.9">5</text>
<text x="285" y="11.9">6</text>
<text x="335" y="11.9">7</text>
<text x="385" y="11.9">8</text>
<text x="10.3" y="35.9">A</text>
<text x="408.3" y="35.9">A</text>
<text x="329.8" y="41.6">+5V</text>
<text x="329.8" y="39.1">GND</text>
<text x="326.4" y="44.1">SERVO1</text>
<text x="22.4" y="51.8">PACK+</text>
<text x="70.6" y="49.2">PACK+</text>
<text x="105.6" y="49.2">+5V</text>
<text x="127.8" y="49.2">+5V</text>
<text x="147.5" y="49.2">+5V_LOGIC</text>
<text x="329.8" y="51.8">GND</text>
<text x="25" y="54.3">GND</text>
<text x="326.4" y="56.8">SERVO2</text>
<text x="329.8" y="54.3">+5V</text>
<text x="329.8" y="64.5">GND</text>
<text x="118.3" y="68.3">+5V</text>
<text x="222.4" y="69.5">+5V_LOGIC</text>
<text x="326.4" y="69.5">SERVO3</text>
<text x="329.8" y="67">+5V</text>
<text x="329.8" y="77.2">GND</text>
<text x="326.4" y="82.2">SERVO4</text>
<text x="329.8" y="79.7">+5V</text>
<text x="10.3" y="85.9">B</text>
<text x="191.2" y="87.3">NRF_IRQ</text>
<text x="191.8" y="89.9">SERVO1</text>
<text x="329.8" y="89.9">GND</text>
<text x="408.2" y="85.9">B</text>
<text x="191.8" y="92.4">SERVO2</text>
<text x="191.8" y="94.9">SERVO3</text>
<text x="326.4" y="94.9">SERVO5</text>
<text x="329.8" y="92.4">+5V</text>
<text x="191.8" y="100">SERVO5</text>
<text x="191.8" y="97.5">SERVO4</text>
<text x="232.6" y="100">SERVO7</text>
<text x="232.6" y="97.5">SENSE</text>
<text x="39.5" y="106.4">PACK+</text>
<text x="190.6" y="107.6">NRF_CSN</text>
<text x="191.8" y="102.6">SERVO6</text>
<text x="192" y="105.1">NRF_CE</text>
<text x="232.6" y="107.6">CH9</text>
<text x="232.6" y="105.1">BIND</text>
<text x="232.6" y="102.6">SERVO8</text>
<text x="326.4" y="107.6">SERVO6</text>
<text x="329.8" y="102.6">GND</text>
<text x="329.8" y="105.1">+5V</text>
<text x="189.8" y="112.7">NRF_MISO</text>
<text x="189.8" y="110.2">NRF_MOSI</text>
<text x="232.6" y="110.2">CH10</text>
<text x="190.6" y="115.3">NRF_SCK</text>
<text x="329.8" y="117.8">+5V</text>
<text x="329.8" y="115.3">GND</text>
<text x="20.3" y="120.3">SENSE</text>
<text x="326.4" y="120.3">SERVO7</text>
<text x="329.8" y="130.5">+5V</text>
<text x="329.8" y="128">GND</text>
<text x="10.3" y="135.9">C</text>
<text x="326.4" y="133">SERVO8</text>
<text x="408.2" y="135.9">C</text>
<text x="329.8" y="145.7">GND</text>
<text x="329.8" y="148.3">CH9</text>
<text x="328.6" y="150.8">CH10</text>
<text x="10.3" y="185.9">D</text>
<text x="202.2" y="181.3">BIND</text>
<text x="408.2" y="185.9">D</text>
<text x="33.7" y="191.5">+5V_LOGIC</text>
<text x="67.5" y="191.5">+3V3_RF</text>
<text x="33.7" y="194">+5V_LOGIC</text>
<text x="34.4" y="197.8">+5V_LOGIC</text>
<text x="67.5" y="194">LDO_BP</text>
<text x="85.2" y="197.8">LDO_BP</text>
<text x="104.2" y="202.9">NRF_CSN</text>
<text x="104.3" y="200.3">+3V3_RF</text>
<text x="141.1" y="202.9">NRF_CE</text>
<text x="141.1" y="200.3">GND</text>
<text x="103.4" y="205.4">NRF_MOSI</text>
<text x="104.8" y="208">NRF_IRQ</text>
<text x="141.1" y="208">NRF_MISO</text>
<text x="141.1" y="205.4">NRF_SCK</text>
<text x="57.3" y="220.7">+3V3_RF</text>
<text x="82.7" y="220.7">+3V3_RF</text>
<text x="108.1" y="220.7">+3V3_RF</text>
<text x="10.3" y="235.9">E</text>
<text x="408.3" y="235.9">E</text>
<text x="10.3" y="285.9">F</text>
<text x="35" y="286.9">1</text>
<text x="85" y="286.9">2</text>
<text x="135" y="286.9">3</text>
<text x="185" y="286.9">4</text>
<text x="235" y="286.9">5</text>
<text x="285" y="286.9">6</text>
<text x="335" y="286.9">7</text>
<text x="385" y="286.9">8</text>
<text x="408.3" y="285.9">F</text>
</g>
<g font-size="1.8" fill="#006464">
<text x="73.9" y="40.2">PWR_FLAG</text>
<text x="351.9" y="38">J2</text>
<text x="36.9" y="46.6">J1</text>
<text x="90.1" y="42.8">U1</text>
<text x="138.4" y="44">D1</text>
<text x="349.3" y="44.6">Servo</text>
<text x="355.6" y="44.6">1</text>
<text x="84.3" y="49.1">VIN</text>
<text x="93.6" y="49.1">VOUT</text>
<text x="351.9" y="50.7">J3</text>
<text x="28.4" y="59.3">Pack</text>
<text x="34.1" y="59.3">2S-4S</text>
<text x="41.6" y="59.3">(+,</text>
<text x="45.8" y="59.3">-)</text>
<text x="91.7" y="58">PWR_FLAG</text>
<text x="92.3" y="55.4" transform="rotate(-90 92.3 55.4)">GND</text>
<text x="137.2" y="54.2">SS14</text>
<text x="349.3" y="57.3">Servo</text>
<text x="355.6" y="57.3">2</text>
<text x="89.4" y="65.6">GND</text>
<text x="351.9" y="63.4">J4</text>
<text x="87.9" y="70.7">5V</text>
<text x="91.3" y="70.7">BEC</text>
<text x="120.6" y="72">C1</text>
<text x="214.5" y="66.9">U2</text>
<text x="349.3" y="70">Servo</text>
<text x="355.6" y="70">3</text>
<text x="116.6" y="77.1">470uF</text>
<text x="123.7" y="77.1">10V</text>
<text x="214.2" y="77.4" transform="rotate(-90 214.2 77.4)">VIN</text>
<text x="219.3" y="77.9" transform="rotate(-90 219.3 77.9)">3V3</text>
<text x="351.9" y="76.1">J5</text>
<text x="206.2" y="82.1">D0/RX</text>
<text x="219.6" y="82.1">~{RESET}</text>
<text x="221.8" y="78.2" transform="rotate(-90 221.8 78.2)">+5V</text>
<text x="349.3" y="82.7">Servo</text>
<text x="355.6" y="82.7">4</text>
<text x="114.8" y="84.7">GND</text>
<text x="206.2" y="84.7">D1/TX</text>
<text x="206.2" y="87.2">D2</text>
<text x="206.2" y="89.8">D3</text>
<text x="219.6" y="84.7">~{RESET}</text>
<text x="351.9" y="88.8">J6</text>
<text x="206.2" y="92.3">D4</text>
<text x="206.2" y="94.8">D5</text>
<text x="220.8" y="92.3">AREF</text>
<text x="349.3" y="95.4">Servo</text>
<text x="355.6" y="95.4">5</text>
<text x="206.2" y="97.4">D6</text>
<text x="206.2" y="99.9">D7</text>
<text x="223.1" y="97.4">A0</text>
<text x="223.1" y="99.9">A1</text>
<text x="351.9" y="101.5">J7</text>
<text x="206.2" y="102.5">D8</text>
<text x="206.2" y="105">D9</text>
<text x="206.2" y="107.5">D10</text>
<text x="223.1" y="102.5">A2</text>
<text x="223.1" y="105">A3</text>
<text x="223.1" y="107.5">A4</text>
<text x="31.7" y="112.6">R1</text>
<text x="40.8" y="112.6">100k</text>
<text x="206.2" y="110.1">D11</text>
<text x="206.2" y="112.6">D12</text>
<text x="223.1" y="110.1">A5</text>
<text x="223.1" y="112.6">A6</text>
<text x="349.3" y="108.1">Servo</text>
<text x="355.6" y="108.1">6</text>
<text x="206.2" y="115.2">D13</text>
<text x="216.8" y="118.9" transform="rotate(-90 216.8 118.9)">GND</text>
<text x="219.3" y="118.9" transform="rotate(-90 219.3 118.9)">GND</text>
<text x="223.1" y="115.2">A7</text>
<text x="351.9" y="114.2">J8</text>
<text x="349.3" y="120.8">Servo</text>
<text x="355.6" y="120.8">7</text>
<text x="31.7" y="127.9">R2</text>
<text x="41.1" y="127.9">6.2k</text>
<text x="60.5" y="130.4">100nF</text>
<text x="62.2" y="127.9">C2</text>
<text x="213.9" y="129.1">GND</text>
<text x="351.9" y="126.9">J9</text>
<text x="349.3" y="133.5">Servo</text>
<text x="355.6" y="133.5">8</text>
<text x="36.1" y="138">GND</text>
<text x="56.4" y="138">GND</text>
<text x="209.4" y="138">Arduino</text>
<text x="217.6" y="138">Nano</text>
<text x="351.3" y="144.7">J10</text>
<text x="344.6" y="151.3">CH9</text>
<text x="349.5" y="151.3">CH10</text>
<text x="355.7" y="151.3">digital</text>
<text x="213.9" y="176.1">SW1</text>
<text x="54.5" y="182.5">U3</text>
<text x="125.6" y="182.5">U4</text>
<text x="221.5" y="185">GND</text>
<text x="51.1" y="191.4">IN</text>
<text x="56.9" y="191.4">OUT</text>
<text x="213.7" y="186.3">Bind</text>
<text x="51.1" y="193.9">EN</text>
<text x="56.7" y="197.9" transform="rotate(-90 56.7 197.9)">GND</text>
<text x="58" y="193.9">BP</text>
<text x="119.9" y="200.3">VCC</text>
<text x="119.9" y="202.8">CSN</text>
<text x="130" y="200.3">GND</text>
<text x="131.5" y="202.8">CE</text>
<text x="33.4" y="206.6">10uF</text>
<text x="36.8" y="204.1">C3</text>
<text x="39.3" y="206.6">10V</text>
<text x="53.8" y="207.9">GND</text>
<text x="85.9" y="206.6">470pF</text>
<text x="87.6" y="204.1">C4</text>
<text x="119.9" y="205.3">MOSI</text>
<text x="119.9" y="207.9">IRQ</text>
<text x="129.3" y="207.9">MISO</text>
<text x="130.2" y="205.3">SCK</text>
<text x="31" y="214.2">GND</text>
<text x="49.4" y="215.5">MIC5219-3.3</text>
<text x="81.8" y="214.2">GND</text>
<text x="117.4" y="215.5">nRF24L01+</text>
<text x="129.5" y="215.5">PA/LNA</text>
<text x="59.6" y="226.9">C6</text>
<text x="85" y="226.9">C7</text>
<text x="110.4" y="226.9">C5</text>
<text x="51.2" y="229.5">100uF</text>
<text x="58.2" y="229.5">6.3V</text>
<text x="63.5" y="229.5">polymer</text>
<text x="83.3" y="229.5">100nF</text>
<text x="107.1" y="229.5">10uF</text>
<text x="112.9" y="229.5">10V</text>
<text x="53.8" y="237.1">GND</text>
<text x="79.2" y="237.1">GND</text>
<text x="104.6" y="237.1">GND</text>
</g>
<g font-size="1.8" fill="#a90000">
<text x="339" y="37.8">1</text>
<text x="339" y="40.4">2</text>
<text x="339" y="42.9">3</text>
<text x="34.2" y="50.5">1</text>
<text x="34.2" y="53.1">2</text>
<text x="81.8" y="48">1</text>
<text x="99.6" y="48">3</text>
<text x="339" y="50.5">1</text>
<text x="339" y="53.1">2</text>
<text x="91.2" y="57.9" transform="rotate(-90 91.2 57.9)">2</text>
<text x="339" y="55.6">3</text>
<text x="339" y="63.2">1</text>
<text x="339" y="65.8">2</text>
<text x="339" y="68.3">3</text>
<text x="213.1" y="73.7" transform="rotate(-90 213.1 73.7)">30</text>
<text x="218.2" y="73.7" transform="rotate(-90 218.2 73.7)">17</text>
<text x="220.7" y="73.7" transform="rotate(-90 220.7 73.7)">27</text>
<text x="339" y="75.9">1</text>
<text x="203.8" y="81">2</text>
<text x="203.8" y="83.6">1</text>
<text x="226" y="81">28</text>
<text x="226.6" y="83.6">3</text>
<text x="339" y="78.5">2</text>
<text x="339" y="81">3</text>
<text x="203.8" y="86.1">5</text>
<text x="203.8" y="88.6">6</text>
<text x="339" y="88.6">1</text>
<text x="203.8" y="91.2">7</text>
<text x="203.8" y="93.7">8</text>
<text x="226" y="91.2">18</text>
<text x="339" y="91.2">2</text>
<text x="339" y="93.7">3</text>
<text x="203.2" y="98.8">10</text>
<text x="203.2" y="101.3">11</text>
<text x="203.8" y="96.3">9</text>
<text x="226" y="96.3">19</text>
<text x="226" y="98.8">20</text>
<text x="226" y="101.3">21</text>
<text x="339" y="101.3">1</text>
<text x="203.2" y="103.9">12</text>
<text x="203.2" y="106.4">13</text>
<text x="226" y="103.9">22</text>
<text x="226" y="106.4">23</text>
<text x="339" y="103.9">2</text>
<text x="339" y="106.4">3</text>
<text x="203.2" y="109">14</text>
<text x="203.2" y="111.5">15</text>
<text x="226" y="109">24</text>
<text x="226" y="111.5">25</text>
<text x="203.2" y="114">16</text>
<text x="226" y="114">26</text>
<text x="339" y="114">1</text>
<text x="339" y="116.6">2</text>
<text x="339" y="119.1">3</text>
<text x="215.6" y="121.4" transform="rotate(-90 215.6 121.4)">4</text>
<text x="218.2" y="122" transform="rotate(-90 218.2 122)">29</text>
<text x="339" y="126.7">1</text>
<text x="339" y="129.3">2</text>
<text x="339" y="131.8">3</text>
<text x="339" y="144.5">1</text>
<text x="339" y="147.1">2</text>
<text x="339" y="149.6">3</text>
<text x="48.8" y="190.2">1</text>
<text x="61.5" y="190.2">5</text>
<text x="48.8" y="192.8">3</text>
<text x="61.5" y="192.8">4</text>
<text x="55.6" y="200.1" transform="rotate(-90 55.6 200.1)">2</text>
<text x="117.4" y="199.1">2</text>
<text x="117.4" y="201.7">4</text>
<text x="135.2" y="199.1">1</text>
<text x="135.2" y="201.7">3</text>
<text x="117.4" y="204.2">6</text>
<text x="117.4" y="206.8">8</text>
<text x="135.2" y="204.2">5</text>
<text x="135.2" y="206.8">7</text>
</g>
<g font-size="1.8" fill="#0000c2">
<text x="22.9" y="81">Servo</text>
<text x="22.9" y="83.6">Nano</text>
<text x="28.8" y="83.6">and</text>
<text x="29.2" y="81">rail</text>
<text x="33.4" y="83.6">radio</text>
<text x="33.6" y="81">+5V</text>
<text x="38.6" y="81">comes</text>
<text x="39.4" y="83.6">LDO use</text>
<text x="45.9" y="81">straight</text>
<text x="48.7" y="83.6">+5V_LOGIC</text>
<text x="54.4" y="81">from</text>
<text x="59.9" y="81">the</text>
<text x="60.2" y="83.6">after</text>
<text x="64" y="81">BEC;</text>
<text x="65.8" y="83.6">D1</text>
<text x="22.9" y="142">16.8</text>
<text x="28.3" y="142">V -&gt;</text>
<text x="34.8" y="142">0.981</text>
<text x="41.5" y="142">V at</text>
<text x="46.8" y="142">A0</text>
<text x="50.2" y="142">(1.1</text>
<text x="55.3" y="142">V reference)</text>
<text x="296.5" y="177.6">Notes</text>
<text x="299.3" y="182.6">Pack</text>
<text x="299.3" y="185.2">Cell</text>
<text x="304.1" y="185.2">count</text>
<text x="305" y="182.6">2S-4S,</text>
<text x="310.6" y="185.2">auto-detected</text>
<text x="313.2" y="182.6">max</text>
<text x="318.2" y="182.6">16.8</text>
<text x="323.6" y="182.6">V; divider</text>
<text x="325.6" y="185.2">in</text>
<text x="328.5" y="185.2">firmware;</text>
<text x="334" y="182.6">100k/6.2k</text>
<text x="338.4" y="185.2">warning</text>
<text x="345.2" y="182.6">before</text>
<text x="346.9" y="185.2">at</text>
<text x="350" y="185.2">3.3</text>
<text x="352.4" y="182.6">the</text>
<text x="354.2" y="185.2">V per</text>
<text x="356.5" y="182.6">BEC,</text>
<text x="360.6" y="185.2">cell</text>
<text x="362" y="182.6">A0,</text>
<text x="366" y="182.6">1.1</text>
<text x="370.2" y="182.6">V reference</text>
<text x="299.3" y="187.7">Servo</text>
<text x="299.3" y="190.2">D1</text>
<text x="302.9" y="190.2">stops</text>
<text x="305.6" y="187.7">headers</text>
<text x="309.2" y="190.2">USB</text>
<text x="314.1" y="190.2">5</text>
<text x="314.2" y="187.7">pin</text>
<text x="316.5" y="190.2">V back-feeding</text>
<text x="318.3" y="187.7">1</text>
<text x="320.7" y="187.7">GND, pin</text>
<text x="330.4" y="187.7">2</text>
<text x="332.8" y="187.7">+5V</text>
<text x="332.9" y="190.2">the</text>
<text x="337" y="190.2">BEC;</text>
<text x="337.8" y="187.7">(BEC),</text>
<text x="342.5" y="190.2">Nano</text>
<text x="345" y="187.7">pin</text>
<text x="348.4" y="190.2">5</text>
<text x="349.1" y="187.7">3</text>
<text x="350.8" y="190.2">V pin</text>
<text x="351.5" y="187.7">signal</text>
<text x="357.2" y="190.2">is</text>
<text x="360" y="190.2">about</text>
<text x="366.5" y="190.2">4.7</text>
<text x="299.3" y="192.8">Radio</text>
<text x="299.3" y="195.3">Pin</text>
<text x="303.5" y="195.3">map:</text>
<text x="305.8" y="192.8">LDO from</text>
<text x="309.2" y="195.3">design</text>
<text x="316.1" y="192.8">+5V_LOGIC,</text>
<text x="316.6" y="195.3">appendix</text>
<text x="326.2" y="195.3">A10</text>
<text x="328.2" y="192.8">own</text>
<text x="330.9" y="195.3">(D2</text>
<text x="333" y="192.8">3V3_RF</text>
<text x="335.4" y="195.3">IRQ,</text>
<text x="340.4" y="195.3">D3-D8</text>
<text x="341" y="192.8">rail,</text>
<text x="346" y="192.8">Nano</text>
<text x="348.1" y="195.3">servo</text>
<text x="351.9" y="192.8">3V3</text>
<text x="354.3" y="195.3">1-6,</text>
<text x="356.6" y="192.8">pin</text>
<text x="360" y="195.3">D9</text>
<text x="360.7" y="192.8">unused</text>
<text x="363.7" y="195.3">CE,</text>
<text x="367.9" y="195.3">D10</text>
<text x="372.7" y="195.3">CSN,</text>
<text x="378.3" y="195.3">D11-D13</text>
<text x="388.4" y="195.3">SPI)</text>
<text x="25.4" y="255">3.3</text>
<text x="25.4" y="257.6">Programming:</text>
<text x="29.6" y="255">V logic</text>
<text x="37.7" y="255">on</text>
<text x="39.8" y="257.6">Nano</text>
<text x="41.2" y="255">the</text>
<text x="45.3" y="255">radio;</text>
<text x="45.7" y="257.6">USB</text>
<text x="50.7" y="257.6">or</text>
<text x="51.9" y="255">MISO/IRQ</text>
<text x="53.8" y="257.6">ISP.</text>
<text x="58.6" y="257.6">Unplug</text>
<text x="62.2" y="255">high</text>
<text x="66.4" y="257.6">the</text>
<text x="67.4" y="255">level</text>
<text x="70.5" y="257.6">pack</text>
<text x="73.1" y="255">vs</text>
<text x="76.1" y="257.6">while</text>
<text x="76.2" y="255">ATmega</text>
<text x="82.1" y="257.6">USB</text>
<text x="84.5" y="255">input-high:</text>
<text x="87.1" y="257.6">is</text>
<text x="89.9" y="257.6">connected.</text>
<text x="96.7" y="255">measure</text>
<text x="105.9" y="255">[verify]</text>
</g>
<g font-size="1.4" fill="#840000">
<text x="122.6" y="193">nRF24L01+</text>
<text x="123.2" y="195.5">PA</text>
<text x="126.1" y="195.5">+</text>
<text x="128.3" y="195.5">LNA</text>
</g>
<g font-size="1.1" fill="#840000">
<text x="129.4" y="186.8">ANT</text>
<text x="132.3" y="186.8">(SMA)</text>
</g>
</svg>
